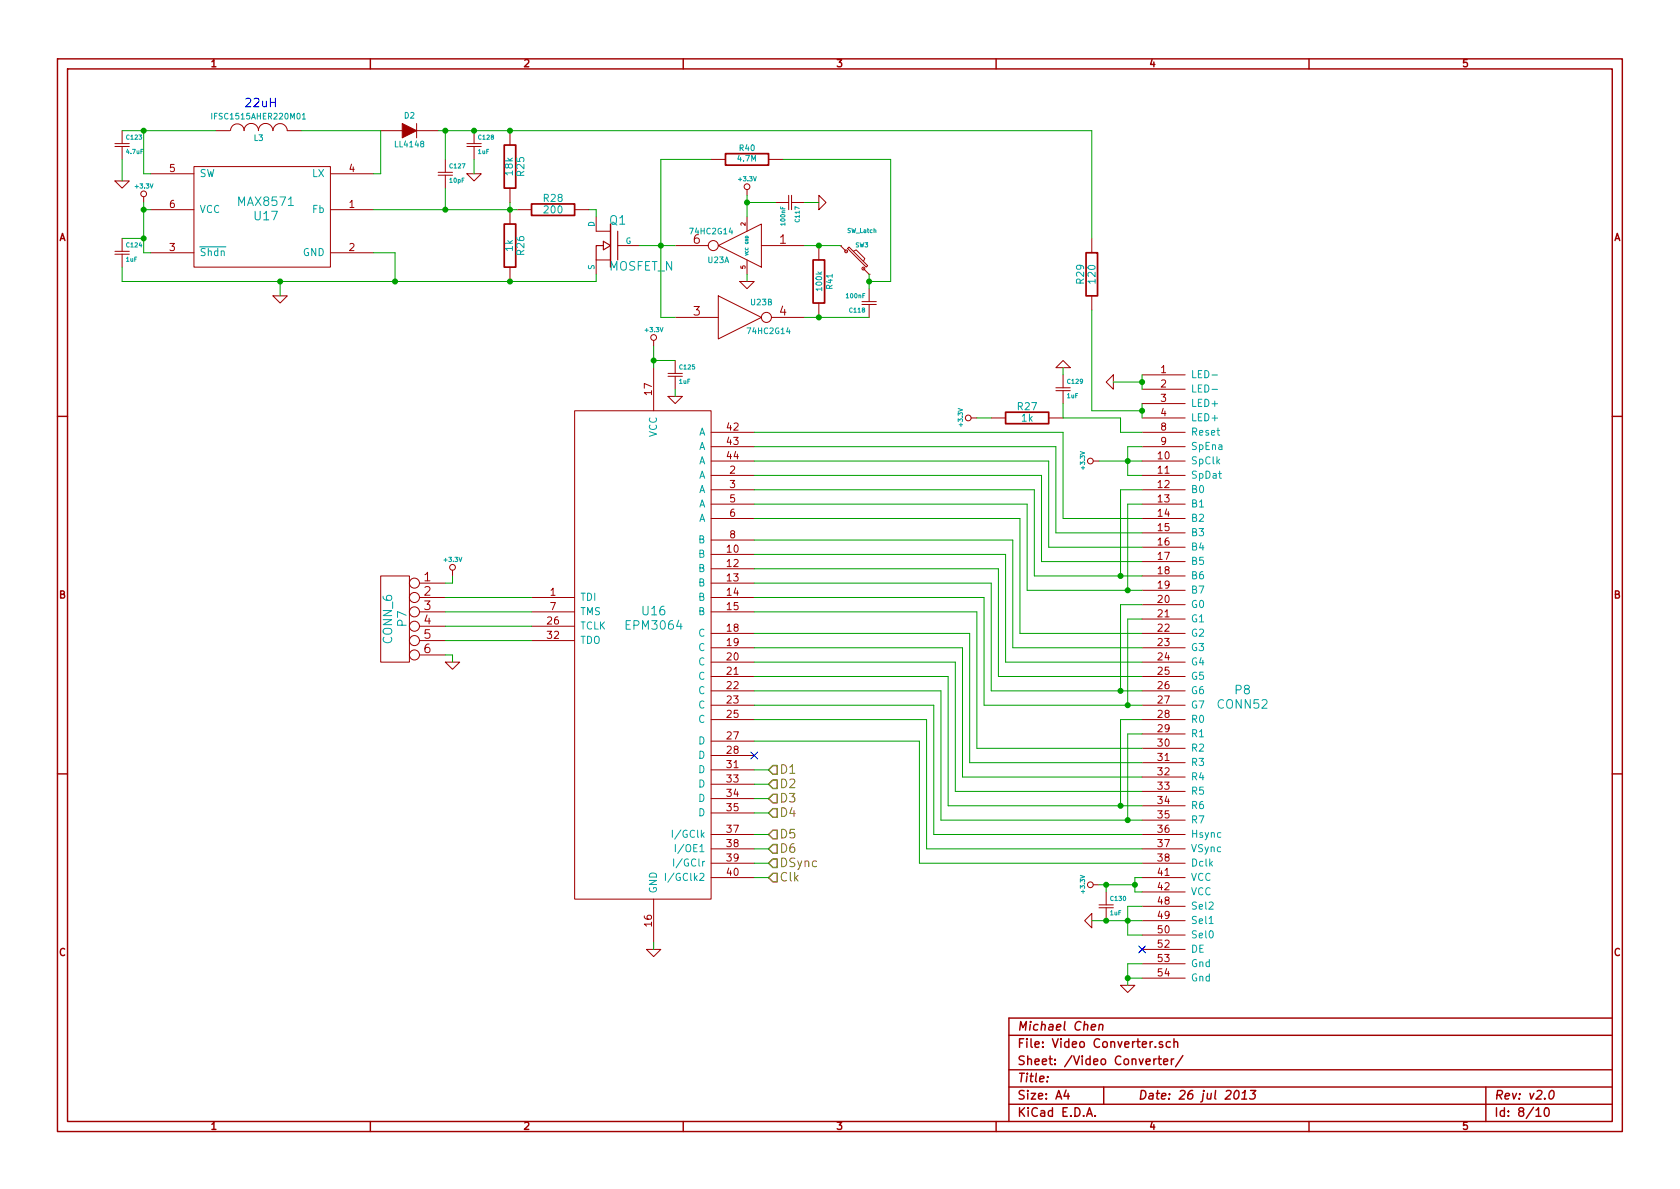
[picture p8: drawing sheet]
<svg xmlns="http://www.w3.org/2000/svg" width="297mm" height="210mm" viewBox="0 0 297 210" stroke-linecap="round" stroke-linejoin="round" font-family="sans-serif">
<g fill="none" stroke="#a00000" stroke-width=".25">
<path d="M10.2 10.4h276.6v189.7h-276.6zM11.9 12.2h273.2v186.1h-273.2zM65.5 10.4v1.8M120.8 10.4v1.8M176.1 10.4v1.8M231.4 10.4v1.8M107.9 39.6v7.6M10.2 73.6h1.7M285.1 73.6h1.7M10.2 136.8h1.7M285.1 136.8h1.7M65.5 198.3v1.8"/>
<path d="M120.8 198.3v1.8M176.1 198.3v1.8M178.4 183.1h106.7M178.4 189.2h106.7M178.4 195.3h106.7M178.4 192.2h106.7M185.2 190.4v.1M188.5 192.8l-.4 1h1M188.8 193.3v1.1M192.1 197.4l.5-1.5 .5 1.5M192.3 197h.7M192.9 181.7l.8-.2-.1-.3h-.5l-.2 .8 .2 .2 .4-.1"/>
<path d="M193.6 197.3v.1M194.4 181.3l.2-.2 .3 .1v1M194.4 181.1l-.1 1.1M195.1 192.2v3.1M204 187.2v1.1M204.3 185.1v.1M204.4 187.2l-.2 .1-.2 .2M204.7 187.2h.6M205 186.7v1.4l.3 .2M205.5 184.3l-.3-.1-.2 .2v.2l.5 .2v.3h-.5M205.7 187.8l.8-.2-.1-.3-.4-.1-.3 .3 .1 .7h.6M206.9 184.3a.48 .48 0 0 0-.6 0v.8l.2 .1 .4-.1"/>
<path d="M207.1 187.2v1.1M207.5 187.2l-.2 .1-.2 .2M207.6 184.3a.36 .36 0 0 1 .6 .1v.8M207.6 183.7v1.5M209.1 186.7l-1.3 1.9M218.4 193l.4-.2a.88 .88 0 0 1-.3 1.6l-.3-.3a1.19 1.19 0 0 1 .2-1.1zM219.5 194.4h.9M219.7 193.3l.5-.5-.2 1.6M221.1 192.8h.9l-.5 .6 .3 .1 .1 .2v.4l-.3 .3-.7-.2M231.4 198.3v1.8M262.7 192.2v6.1M271.6 196.3l.4-.4v1.5"/>
<path d="M271.6 197.4h.9M273.2 196l.2-.1a.86 .86 0 0 1 .5 .7 .86 .86 0 0 1-.4 .8 .81 .81 0 0 1-.3-1.4zM274.2 192.9l.3-.1a.88 .88 0 0 1-.3 1.6l-.3-.3a1.17 1.17 0 0 1 .3-1.2zM285.1 180h-106.7v18.3"/>
</g>
<g fill="none" stroke="#a00000" stroke-width=".18">
<path d="M20.3 32h2.6l-1.3 1.3zM20.3 25.9h2.6M20.3 25.4h2.6M21.6 23.1v2.3M21.6 25.9v2.3M25.4 34.8v1M26.7 37.1h7.6M26.7 30.7h7.6M34.3 29.5h24.1v17.7h-24.1zM38.1 23.1h2.5M40.8 23.1a1.19 1.19 0 0 1 1.2-1.2 1.19 1.19 0 0 1 1.2 1.2M43.2 23.1a1.27 1.27 0 0 1 1.2-1.3 1.27 1.27 0 0 1 1.3 1.3"/>
<path d="M45.7 23.1a1.27 1.27 0 0 1 1.3-1.3 1.27 1.27 0 0 1 1.2 1.3M48.3 23.1a1.24 1.24 0 0 1 1.2-1.2 1.24 1.24 0 0 1 1.3 1.2h2.5M58.4 37.1h7.6M58.4 30.7h7.6M67.3 23.1h3.8M73.7 21.8v2.6M73.7 23.1h3.8M77.5 31h2.5M77.5 30.5h2.5M78.7 28.2v2.3M78.7 31v2.3M82.5 30.7h2.6l-1.3 1.3z"/>
<path d="M82.5 25.9h2.6M82.5 25.4h2.6M83.8 23.1v2.3M83.8 25.9v2.3M90.2 23.1v2.5M90.2 33.3v2.5M90.2 37.1v2.5M91.4 37.1h2.6M101.6 37.1h2.5M105.4 38.3v2.6h2.5M125.7 28.2h2.6M132.1 33.5v1"/>
<path d="M132.1 38.3v2.6M135.9 28.2h2.5M137.2 35.8h2.2M139.4 34.5v2.6M140 34.5v2.6M140 35.8h2.2M144.8 34.5l1.2 1.3-1.2 1.3zM20.3 45h2.6M20.3 44.4h2.6M21.6 42.2v2.2M21.6 45v2.2M26.7 44.7h7.6"/>
<path d="M48.3 52.3h2.5l-1.3 1.3zM58.4 44.7h7.6M90.2 47.2v2.6M107.9 46h-2.5v2.5M109.2 43.4h3.8M119.4 43.4h5.8M119.4 56.1h7.6M127 43.4l7.6-3.8v7.6zM127 52.3l7.6 3.8-7.6 3.8zM130.8 49.8h2.5l-1.2 1.2zM132.1 46v2.5M134.6 43.4h7.6"/>
<path d="M136.4 56.1h5.8M144.8 43.4v2.6M144.8 53.6v2.5M148.6 43.4l1 1M148.6 43.4h.1M150.1 43.7l3.3 3.3-.2 .2-3.3-3.3zM150.9 44.4l.5-.2 1.5 1.5-.2 .5M152.4 53.3h2.5M152.4 53.8h2.5M152.7 47.5l1 1M153.7 48.5h.1M153.7 51v2.3"/>
<path d="M153.7 53.8v2.3M193 42.2v2.5M193 52.3v2.6M101.6 72.6h24.1v86.4h-24.1zM115.6 60.2v1M115.6 65v7.6M118.1 70.1h2.5l-1.2 1.3zM118.1 66.5h2.5M118.1 66h2.5M119.4 63.7v2.3M119.4 66.5v2.3M125.7 76.4h7.6"/>
<path d="M125.7 79h7.6M171.7 73.9h1M175.3 73.9h2.5M185.4 73.9h2.6M186.7 65l1.3-1.3 1.2 1.3zM186.7 69.1h2.5M186.7 68.6h2.5M188 66.3v2.3M188 69.1v2.3M195.6 67.6l1.2-1.3v2.5zM201.9 73.9h7.6M201.9 66.3h7.6"/>
<path d="M201.9 68.8h7.6M201.9 71.4h7.6M201.9 76.4h7.6M201.9 79h7.6M125.7 81.5h7.6M125.7 84.1h7.6M125.7 86.6h7.6M125.7 89.1h7.6M125.7 91.7h7.6M125.7 95.5h7.6M125.7 98h7.6M193.3 81.5h1"/>
<path d="M201.9 81.5h7.6M201.9 84.1h7.6M201.9 86.6h7.6M201.9 89.1h7.6M201.9 91.7h7.6M201.9 94.2h7.6M201.9 96.8h7.6M201.9 99.3h7.6M67.3 101.8h5.1v15.3h-5.1zM74.2 103.1h4.5M74.2 105.7h4.5M74.2 108.2h4.5"/>
<path d="M74.2 110.7h4.5M74.2 113.3h4.5M74.2 115.8h4.5M78.7 117.1h2.6l-1.3 1.3zM80 100.8v1M94 105.7h7.6M94 108.2h7.6M94 110.7h7.6M94 113.3h7.6M125.7 103.1h7.6M125.7 105.7h7.6M125.7 108.2h7.6"/>
<path d="M125.7 112h7.6M125.7 114.5h7.6M125.7 117.1h7.6M125.7 119.6h7.6M125.7 100.6h7.6M201.9 106.9h7.6M201.9 109.5h7.6M201.9 112h7.6M201.9 114.5h7.6M201.9 117.1h7.6M201.9 119.6h7.6M201.9 101.8h7.6"/>
<path d="M201.9 104.4h7.6M125.7 122.2h7.6M125.7 124.7h7.6M125.7 127.2h7.6M125.7 136.1h7.6M125.7 138.7h7.6M125.7 131.1h7.6M125.7 133.6h7.6M201.9 132.3h7.6M201.9 134.9h7.6M201.9 137.4h7.6M201.9 139.9h7.6"/>
<path d="M201.9 122.2h7.6M201.9 124.7h7.6M201.9 127.2h7.6M201.9 129.8h7.6M115.6 159v7.6M125.7 155.2h7.6M125.7 147.6h7.6M125.7 150.1h7.6M125.7 152.6h7.6M125.7 141.2h7.6M125.7 143.8h7.6M193.3 156.5h1"/>
<path d="M195.6 157.7v2.3M201.9 155.2h7.6M201.9 157.7h7.6M201.9 142.5h7.6M201.9 145h7.6M201.9 147.6h7.6M201.9 150.1h7.6M201.9 152.6h7.6M114.3 167.9h2.5l-1.2 1.3zM191.8 162.8l1.2-1.3v2.6zM194.3 160.5h2.5M194.3 160h2.5"/>
<path d="M195.6 160.5v2.3M198.1 174.2h2.6l-1.3 1.3zM201.9 165.3h7.6M201.9 167.9h7.6M201.9 170.4h7.6M201.9 173h7.6M201.9 160.3h7.6M201.9 162.8h7.6"/>
<circle cx="25.4" cy="34.3" r=".51"/>
<circle cx="132.1" cy="33" r=".51"/>
<circle cx="115.6" cy="59.7" r=".51"/>
<circle cx="126.1" cy="43.4" r=".89"/>
<circle cx="135.5" cy="56.1" r=".89"/>
<circle cx="149.6" cy="44.4" r=".25"/>
<circle cx="152.7" cy="47.5" r=".25"/>
<circle cx="171.2" cy="73.9" r=".51"/>
<circle cx="192.8" cy="81.5" r=".51"/>
<circle cx="73.3" cy="103.1" r=".89"/>
<circle cx="73.3" cy="113.3" r=".89"/>
<circle cx="73.3" cy="108.2" r=".89"/>
<circle cx="73.3" cy="110.7" r=".89"/>
<circle cx="73.3" cy="115.8" r=".89"/>
<circle cx="73.3" cy="105.7" r=".89"/>
<circle cx="80" cy="100.3" r=".51"/>
<circle cx="192.8" cy="156.5" r=".51"/>
</g>
<path d="M71.1 21.8l2.6 1.3-2.6 1.3z" fill="#a00000" stroke="#a00000" stroke-width=".18"/>
<path d="M89.2 39.6h2v7.6h-2zM89.2 25.6h2v7.7h-2zM94 36.1h7.6v2h-7.6zM128.3 27.2h7.6v2h-7.6zM143.8 46h2v7.6h-2zM192 44.7h2.1v7.6h-2.1zM177.8 72.9h7.6v2h-7.6z" fill="none" stroke="#a00000" stroke-width=".3"/>
<path d="M37.4 20v1.1M53.5 20.3l.2-.3v1.1M53.5 21.1h.5M35.3 43.7h4.7M214.3 66.3h1M214.3 68.9h1M117.7 154.4v1.3M118.9 146.8v1.3M119.1 151.9v1.3M119.2 154.4l-1.1 1.6M119.4 149.3v1.3M213.8 163.3h.7" fill="none" stroke="#00a0a0" stroke-width=".18"/>
<path d="M136.7 137.9h.7v1.5h-.7l-.8-.7zM136.7 135.4h.7v1.5h-.7l-.8-.8zM135.9 152.6l.8-.7h.7v1.5h-.7zM135.9 141.2l.8-.7h.7v1.5h-.7zM136.7 154.4h.7v1.6h-.7l-.8-.8zM136.7 149.3h.7v1.6h-.7l-.8-.8zM136.7 146.8h.7v1.5h-.7l-.8-.7zM136.7 143h.7v1.5h-.7l-.8-.7z" fill="none" stroke="#808000" stroke-width=".25"/>
<path d="M132.7 133l1.3 1.2M134 133l-1.3 1.2M201.3 167.3l1.2 1.2M202.5 167.3l-1.2 1.2" fill="none" stroke="#0000c0" stroke-width=".18"/>
<path d="M106.7 43.4h-1.3v2.6M106.7 42.7l1.2 .7-1.2 .8zM109.2 40.9v5.1" fill="none" stroke="#a00000" stroke-width=".2"/>
<g fill="none" stroke="#00a000" stroke-width=".18">
<path d="M21.6 28.2v3.8M21.6 23.1h16.5M25.4 23.1v7.6h1.3M25.4 35.8v8.9h1.3M25.4 37.1h1.3M53.3 23.1h14v7.6h-1.3M66 37.1h25.4M77.5 23.1h115.5v19.1M78.7 23.1v5.1M78.7 33.3v3.8M83.8 28.2v2.5M90.2 35.8v1.3"/>
<path d="M104.1 37.1h1.3v1.2M125.7 28.2h-8.9v27.9h2.6M132.1 34.5v3.8M132.1 35.8h5.1M138.4 28.2h19.1v21.6h-3.8M142.2 35.8h2.6M21.6 47.2v2.6h83.8v-1.3M21.6 42.2h3.8M49.5 49.8v2.5M66 44.7h3.8v5.1M113 43.4h6.4M132.1 48.5v1.3"/>
<path d="M142.2 43.4h6.4M142.2 56.1h11.5M153.7 48.5v2.5M193 54.9v17.7h8.9M115.6 61.2v3.8M115.6 63.7h3.8M119.4 68.8v1.3M133.3 76.4h54.7v15.3h13.9M133.3 79h53.4v15.2h15.2M172.7 73.9h2.6M188 71.4v2.5h10.1v2.5h3.8M188 65v1.3"/>
<path d="M196.8 67.6h5.1M201.9 79h-2.5v5.1h2.5M201.9 66.3v2.5M201.9 71.4v2.5M133.3 81.5h52.1v15.3h16.5M133.3 86.6h49.6v15.2h19M133.3 91.7h47v20.3h21.6M133.3 84.1h50.8v15.2h17.8M133.3 89.1h48.3v15.3h20.3M133.3 95.5h45.8v19h22.8M133.3 98h44.5v19.1h24.1M194.3 81.5h7.6"/>
<path d="M201.9 86.6h-3.8v15.2M201.9 89.1h-2.5v15.3M78.7 110.7h15.3M78.7 105.7h15.3M78.7 115.8h1.3v1.3M78.7 108.2h15.3M78.7 113.3h15.3M80 101.8v1.3h-1.3M133.3 112h38.1v22.9h30.5M133.3 114.5h36.9v22.9h31.7M133.3 100.6h43.2v19h25.4M133.3 119.6h34.3v22.9h34.3"/>
<path d="M133.3 103.1h42v19.1h26.6M133.3 117.1h35.6v22.8h33M133.3 105.7h40.7v19h27.9M133.3 108.2h39.4v24.1h29.2M201.9 106.9h-3.8v15.3M201.9 109.5h-2.5v15.2M133.3 127.2h30.5v22.9h38.1M133.3 131.1h29.3v21.5h39.3M133.3 124.7h31.8v22.9h36.8M133.3 122.2h33.1v22.8h35.5M133.3 136.1h2.6M133.3 138.7h2.6"/>
<path d="M201.9 127.2h-3.8v15.3M201.9 129.8h-2.5v15.2M133.3 150.1h2.6M133.3 155.2h2.6M133.3 152.6h2.6M133.3 147.6h2.6M133.3 141.2h2.6M133.3 143.8h2.6M194.3 156.5h6.4M195.6 156.5v1.2M201.9 155.2h-1.2v2.5h1.2M115.6 166.6v1.3"/>
<path d="M193 162.8h8.9M199.4 173h2.5M201.9 160.3h-2.5v5h2.5M201.9 170.4h-2.5v3.8"/>
</g>
<g fill="#00a000" stroke="#00a000" stroke-width=".25">
<circle cx="78.7" cy="37.1" r=".41"/>
<circle cx="83.8" cy="23.1" r=".41"/>
<circle cx="25.4" cy="37.1" r=".41"/>
<circle cx="199.4" cy="173" r=".41"/>
<circle cx="199.4" cy="104.4" r=".41"/>
<circle cx="199.4" cy="124.7" r=".41"/>
<circle cx="199.4" cy="145" r=".41"/>
<circle cx="198.1" cy="142.5" r=".41"/>
<circle cx="198.1" cy="122.2" r=".41"/>
<circle cx="198.1" cy="101.8" r=".41"/>
<circle cx="199.4" cy="162.8" r=".41"/>
<circle cx="199.4" cy="81.5" r=".41"/>
<circle cx="25.4" cy="42.2" r=".41"/>
<circle cx="25.4" cy="23.1" r=".41"/>
<circle cx="201.9" cy="72.6" r=".41"/>
<circle cx="201.9" cy="67.6" r=".41"/>
<circle cx="115.6" cy="63.7" r=".41"/>
<circle cx="90.2" cy="23.1" r=".41"/>
<circle cx="78.7" cy="23.1" r=".41"/>
<circle cx="69.8" cy="49.8" r=".41"/>
<circle cx="49.5" cy="49.8" r=".41"/>
<circle cx="90.2" cy="37.1" r=".41"/>
<circle cx="90.2" cy="49.8" r=".41"/>
<circle cx="200.7" cy="156.5" r=".41"/>
<circle cx="195.6" cy="156.5" r=".41"/>
<circle cx="195.6" cy="162.8" r=".41"/>
<circle cx="116.8" cy="43.4" r=".41"/>
<circle cx="132.1" cy="35.8" r=".41"/>
<circle cx="144.8" cy="43.4" r=".41"/>
<circle cx="144.8" cy="56.1" r=".41"/>
<circle cx="153.7" cy="49.8" r=".41"/>
</g>
<text font-size="2.1" fill="#00f" x="43.2" y="19">22uH</text>
<g font-size="2.1" fill="#00a0a0">
<text x="42.3" y="36.5">MAX8571</text>
<text x="45.1" y="39">U17</text>
<text x="107.8" y="39.8">Q1</text>
<text x="107.6" y="47.9">MOSFET_N</text>
<text x="69.4" y="113.8" transform="rotate(-90 69.4 113.8)">CONN_6</text>
<text x="72" y="110.7" transform="rotate(-90 72 110.7)">P7</text>
<text x="110.9" y="111.4">EPM3064</text>
<text x="113.6" y="108.9">U16</text>
<text x="215.4" y="125.4">CONN52</text>
<text x="218.4" y="122.9">P8</text>
</g>
<g font-size="2.1" fill="#a00000">
<text x="122.6" y="43.2">6</text>
<text x="137.8" y="43.2">1</text>
<text x="122.6" y="55.9">3</text>
<text x="137.8" y="55.9">4</text>
<text x="75" y="102.9">1</text>
<text x="75" y="105.4">2</text>
<text x="75" y="107.9">3</text>
<text x="75" y="110.5">4</text>
<text x="75" y="113">5</text>
<text x="75" y="115.6">6</text>
<text x="179.9" y="185.4">File: Video Converter.sch</text>
<text x="179.9" y="182.3">Michael Chen</text>
<text x="179.9" y="191.5">Title:</text>
<text x="179.9" y="188.4">Sheet: /Video Converter/</text>
<text x="179.9" y="197.6">KiCad E.D.A.</text>
<text x="179.9" y="194.5">Size: A4</text>
<text x="201.2" y="194.5">Date: 26 jul 2013</text>
<text x="264.2" y="194.5">Rev: v2.0</text>
<text x="264.2" y="197.6">Id: 8/10</text>
</g>
<g font-size="2.1" fill="#808000">
<text x="137.8" y="136.9">D1</text>
<text x="137.8" y="142">D3</text>
<text x="137.8" y="139.4">D2</text>
<text x="137.8" y="148.3">D5</text>
<text x="137.8" y="144.5">D4</text>
<text x="137.8" y="156">Clk</text>
<text x="137.8" y="153.4">DSync</text>
<text x="137.8" y="150.9">D6</text>
</g>
<g font-size="1.8" fill="#a00000">
<text x="37.3" y="11.9">1</text>
<text x="92.7" y="11.9">2</text>
<text x="148" y="11.9">3</text>
<text x="203.3" y="11.9">4</text>
<text x="258.6" y="11.9">5</text>
<text x="30" y="30.5">5</text>
<text x="61.7" y="30.5">4</text>
<text x="30" y="36.8">6</text>
<text x="61.7" y="36.8">1</text>
<text x="10.4" y="42.7">A</text>
<text x="30" y="44.4">3</text>
<text x="61.7" y="44.4">2</text>
<text x="285.3" y="42.7">A</text>
<text x="115.3" y="69.8" transform="rotate(-90 115.3 69.8)">17</text>
<text x="205.3" y="66">1</text>
<text x="205.3" y="68.6">2</text>
<text x="205.3" y="71.1">3</text>
<text x="128.6" y="76.2">42</text>
<text x="205.3" y="73.7">4</text>
<text x="205.3" y="76.2">8</text>
<text x="128.6" y="78.7">43</text>
<text x="128.6" y="81.3">44</text>
<text x="129.1" y="83.8">2</text>
<text x="204.8" y="81.3">10</text>
<text x="204.8" y="83.8">11</text>
<text x="205.3" y="78.7">9</text>
<text x="129.1" y="86.4">3</text>
<text x="129.1" y="88.9">5</text>
<text x="204.8" y="86.4">12</text>
<text x="204.8" y="88.9">13</text>
<text x="129.1" y="91.4">6</text>
<text x="129.1" y="95.2">8</text>
<text x="204.8" y="91.4">14</text>
<text x="204.8" y="94">15</text>
<text x="128.6" y="97.8">10</text>
<text x="128.6" y="100.3">12</text>
<text x="204.8" y="96.5">16</text>
<text x="204.8" y="99.1">17</text>
<text x="204.8" y="101.6">18</text>
<text x="10.4" y="105.9">B</text>
<text x="97.3" y="105.4">1</text>
<text x="97.3" y="107.9">7</text>
<text x="128.6" y="102.9">13</text>
<text x="128.6" y="105.4">14</text>
<text x="128.6" y="107.9">15</text>
<text x="204.8" y="106.7">20</text>
<text x="204.8" y="104.1">19</text>
<text x="285.3" y="105.9">B</text>
<text x="96.8" y="113">32</text>
<text x="96.8" y="110.5">26</text>
<text x="128.6" y="111.8">18</text>
<text x="204.8" y="109.2">21</text>
<text x="204.8" y="111.8">22</text>
<text x="128.6" y="116.8">20</text>
<text x="128.6" y="119.4">21</text>
<text x="128.6" y="114.3">19</text>
<text x="204.8" y="114.3">23</text>
<text x="204.8" y="116.8">24</text>
<text x="204.8" y="119.4">25</text>
<text x="128.6" y="121.9">22</text>
<text x="128.6" y="124.5">23</text>
<text x="204.8" y="121.9">26</text>
<text x="204.8" y="124.5">27</text>
<text x="128.6" y="127">25</text>
<text x="128.6" y="130.8">27</text>
<text x="204.8" y="127">28</text>
<text x="204.8" y="129.5">29</text>
<text x="128.6" y="135.9">31</text>
<text x="128.6" y="133.3">28</text>
<text x="204.8" y="132.1">30</text>
<text x="204.8" y="134.6">31</text>
<text x="204.8" y="137.2">32</text>
<text x="128.6" y="138.4">33</text>
<text x="128.6" y="141">34</text>
<text x="128.6" y="143.5">35</text>
<text x="204.8" y="139.7">33</text>
<text x="204.8" y="142.2">34</text>
<text x="128.6" y="147.3">37</text>
<text x="128.6" y="149.9">38</text>
<text x="204.8" y="144.8">35</text>
<text x="204.8" y="147.3">36</text>
<text x="204.8" y="149.9">37</text>
<text x="128.6" y="154.9">40</text>
<text x="128.6" y="152.4">39</text>
<text x="204.8" y="154.9">41</text>
<text x="204.8" y="152.4">38</text>
<text x="204.8" y="157.5">42</text>
<text x="204.8" y="160">48</text>
<text x="115.3" y="163.8" transform="rotate(-90 115.3 163.8)">16</text>
<text x="204.8" y="165.1">50</text>
<text x="204.8" y="167.6">52</text>
<text x="204.8" y="162.6">49</text>
<text x="10.4" y="169.1">C</text>
<text x="204.8" y="170.2">53</text>
<text x="204.8" y="172.7">54</text>
<text x="285.3" y="169.1">C</text>
<text x="37.3" y="199.8">1</text>
<text x="92.7" y="199.8">2</text>
<text x="148" y="199.8">3</text>
<text x="203.3" y="199.8">4</text>
<text x="258.6" y="199.8">5</text>
</g>
<g font-size="1.8" fill="#00a0a0">
<text x="35.3" y="31.4">SW</text>
<text x="55.1" y="31.4">LX</text>
<text x="90.7" y="30.9" transform="rotate(-90 90.7 30.9)">18k</text>
<text x="92.8" y="31.1" transform="rotate(-90 92.8 31.1)">R25</text>
<text x="96.2" y="35.8">R28</text>
<text x="35.3" y="37.7">VCC</text>
<text x="55.2" y="37.7">Fb</text>
<text x="96.3" y="37.8">200</text>
<text x="35.3" y="45.3">Shdn</text>
<text x="53.5" y="45.3">GND</text>
<text x="90.7" y="44.4" transform="rotate(-90 90.7 44.4)">1k</text>
<text x="92.8" y="45.1" transform="rotate(-90 92.8 45.1)">R26</text>
<text x="191.7" y="50.1" transform="rotate(-90 191.7 50.1)">R29</text>
<text x="193.8" y="50" transform="rotate(-90 193.8 50)">120</text>
<text x="210.6" y="66.9">LED-</text>
<text x="210.6" y="69.5">LED-</text>
<text x="116.2" y="77.4" transform="rotate(-90 116.2 77.4)">VCC</text>
<text x="123.4" y="77.1">A</text>
<text x="180" y="72.6">R27</text>
<text x="180.6" y="74.6">1k</text>
<text x="210.6" y="72">LED+</text>
<text x="210.6" y="74.5">LED+</text>
<text x="210.6" y="77.1">Reset</text>
<text x="123.4" y="79.6">A</text>
<text x="123.4" y="82.2">A</text>
<text x="210.6" y="79.6">SpEna</text>
<text x="210.6" y="82.2">SpClk</text>
<text x="123.4" y="84.7">A</text>
<text x="123.4" y="87.2">A</text>
<text x="123.4" y="89.8">A</text>
<text x="210.6" y="84.7">SpDat</text>
<text x="210.6" y="87.2">B0</text>
<text x="210.6" y="89.8">B1</text>
<text x="123.4" y="92.3">A</text>
<text x="210.6" y="92.3">B2</text>
<text x="210.6" y="94.9">B3</text>
<text x="123.4" y="96.1">B</text>
<text x="123.4" y="98.7">B</text>
<text x="123.4" y="101.2">B</text>
<text x="210.6" y="97.4">B4</text>
<text x="210.6" y="99.9">B5</text>
<text x="102.6" y="106.3">TDI</text>
<text x="123.4" y="103.8">B</text>
<text x="123.4" y="106.3">B</text>
<text x="210.6" y="107.6">G0</text>
<text x="210.6" y="102.5">B6</text>
<text x="210.6" y="105">B7</text>
<text x="102.6" y="108.8">TMS</text>
<text x="102.6" y="113.9">TDO</text>
<text x="102.6" y="111.4">TCLK</text>
<text x="123.4" y="108.8">B</text>
<text x="123.4" y="112.6">C</text>
<text x="210.6" y="110.1">G1</text>
<text x="210.6" y="112.6">G2</text>
<text x="123.4" y="117.7">C</text>
<text x="123.4" y="115.2">C</text>
<text x="210.6" y="115.2">G3</text>
<text x="210.6" y="117.7">G4</text>
<text x="123.4" y="120.3">C</text>
<text x="123.4" y="122.8">C</text>
<text x="123.4" y="125.3">C</text>
<text x="210.6" y="120.3">G5</text>
<text x="210.6" y="122.8">G6</text>
<text x="210.6" y="125.3">G7</text>
<text x="123.4" y="127.9">C</text>
<text x="123.4" y="131.7">D</text>
<text x="210.6" y="127.9">R0</text>
<text x="210.6" y="130.4">R1</text>
<text x="123.4" y="136.8">D</text>
<text x="123.4" y="134.2">D</text>
<text x="210.6" y="133">R2</text>
<text x="210.6" y="135.5">R3</text>
<text x="123.4" y="139.3">D</text>
<text x="123.4" y="141.9">D</text>
<text x="210.6" y="138">R4</text>
<text x="210.6" y="140.6">R5</text>
<text x="210.6" y="143.1">R6</text>
<text x="119.6" y="148.2">I/GClk</text>
<text x="123.4" y="144.4">D</text>
<text x="210.6" y="145.7">R7</text>
<text x="210.6" y="148.2">Hsync</text>
<text x="118.6" y="155.8">I/GClk2</text>
<text x="119.9" y="153.3">I/GClr</text>
<text x="120.2" y="150.7">I/OE1</text>
<text x="210.6" y="155.8">VCC</text>
<text x="210.6" y="150.7">VSync</text>
<text x="210.6" y="153.3">Dclk</text>
<text x="116.2" y="158" transform="rotate(-90 116.2 158)">GND</text>
<text x="210.6" y="158.4">VCC</text>
<text x="210.6" y="160.9">Sel2</text>
<text x="210.6" y="166">Sel0</text>
<text x="210.6" y="163.4">Sel1</text>
<text x="210.6" y="168.5">DE</text>
<text x="210.6" y="171.1">Gnd</text>
<text x="210.6" y="173.6">Gnd</text>
</g>
<g font-size="1.4" fill="#00a0a0">
<text x="37.9" y="21.2">IFSC1515AHER220M01</text>
<text x="71.5" y="21">D2</text>
<text x="44.9" y="25">L3</text>
<text x="70" y="26.1">LL4148</text>
<text x="130.5" y="28.6">4.7M</text>
<text x="130.8" y="26.7">R40</text>
<text x="105.2" y="40.1" transform="rotate(-90 105.2 40.1)">D</text>
<text x="122.2" y="41.5">74HC2G14</text>
<text x="105.2" y="47.7" transform="rotate(-90 105.2 47.7)">S</text>
<text x="110.6" y="43.2">G</text>
<text x="125.2" y="46.6">U23A</text>
<text x="145.4" y="51.3" transform="rotate(-90 145.4 51.3)">100k</text>
<text x="147.2" y="51.1" transform="rotate(-90 147.2 51.1)">R41</text>
<text x="132.4" y="59.1">74HC2G14</text>
<text x="132.8" y="54">U23B</text>
</g>
<g font-size="1.1" fill="#00a0a0">
<text x="22.4" y="24.7">C123</text>
<text x="22.4" y="27.2">4.7uF</text>
<text x="79.6" y="29.8">C127</text>
<text x="84.6" y="27.2">1uF</text>
<text x="84.7" y="24.7">C128</text>
<text x="24" y="33.3">+3.3V</text>
<text x="79.5" y="32.3">10pF</text>
<text x="130.7" y="32.1">+3.3V</text>
<text x="138.9" y="39.7" transform="rotate(-90 138.9 39.7)">100nF</text>
<text x="141.4" y="39.2" transform="rotate(-90 141.4 39.2)">C117</text>
<text x="149.8" y="41.2">SW_Latch</text>
<text x="22.3" y="46.3">1uF</text>
<text x="22.4" y="43.8">C124</text>
<text x="151.3" y="43.8">SW3</text>
<text x="149.7" y="52.8">100nF</text>
<text x="114.2" y="58.7">+3.3V</text>
<text x="150.3" y="55.3">C118</text>
<text x="120.2" y="65.3">C125</text>
<text x="120.1" y="67.9">1uF</text>
<text x="188.7" y="70.4">1uF</text>
<text x="188.8" y="67.9">C129</text>
<text x="170.3" y="75.3" transform="rotate(-90 170.3 75.3)">+3.3V</text>
<text x="191.8" y="82.9" transform="rotate(-90 191.8 82.9)">+3.3V</text>
<text x="78.6" y="99.4">+3.3V</text>
<text x="191.8" y="157.8" transform="rotate(-90 191.8 157.8)">+3.3V</text>
<text x="196.3" y="161.9">1uF</text>
<text x="196.4" y="159.3">C130</text>
</g>
<g font-size="1.1" fill="#a00000">
<text x="131.8" y="39.9" transform="rotate(-90 131.8 39.9)">2</text>
<text x="131.8" y="47.5" transform="rotate(-90 131.8 47.5)">5</text>
</g>
<text font-size=".7" fill="#00a0a0" x="132.3" y="45.2" transform="rotate(-90 132.3 45.2)">VCC GND</text>
</svg>
